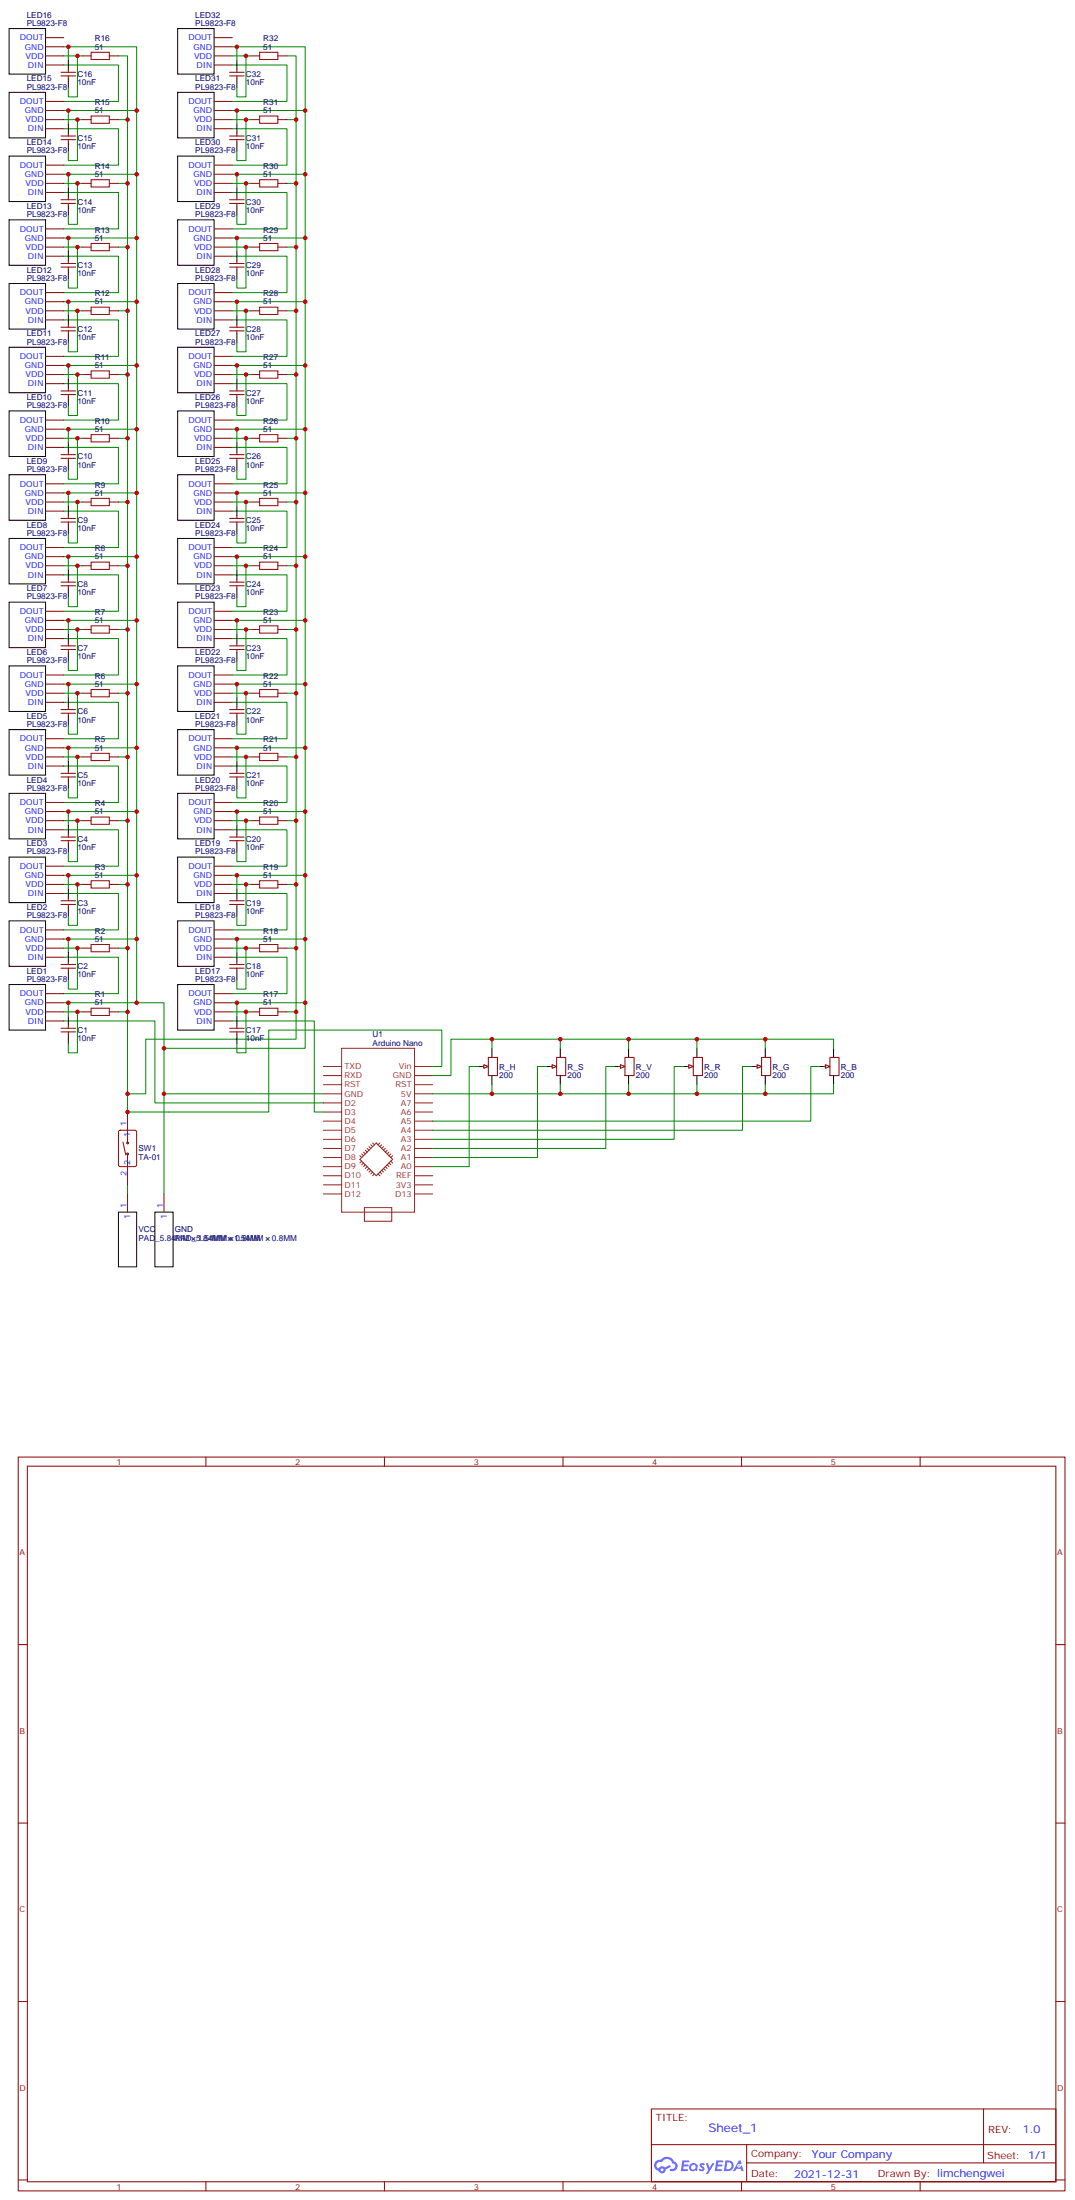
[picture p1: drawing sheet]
<svg xmlns="http://www.w3.org/2000/svg" width="416mm" height="852mm" viewBox="0 0 416 852" stroke-linecap="round" stroke-linejoin="round" font-family="sans-serif">
<g fill="none" stroke="#870000" stroke-width=".39">
<path d="M7.1 564.6h405.3v284.3h-405.3zM10.6 568.1h398.3v277.3h-398.3zM79.7 564.6v3.5M148.9 564.6v3.5M218 564.6v3.5M287.2 564.6v3.5M356.3 564.6v3.5M7.1 637.3h3.5M408.9 637.3h3.5M7.1 706.4h3.5M408.9 706.4h3.5M7.1 775.5h3.5"/>
<path d="M408.9 775.5h3.5M252.2 817.2h156.7v28.2h-156.7zM380.9 817.2v20.9M252.3 831h156.4M289.1 838.1h119.6M289.1 831v14.1M7.1 844.7h3.5M79.7 845.4v3.5M148.9 845.4v3.5M218 845.4v3.5M287.2 845.4v3.5M356.3 845.4v3.5"/>
<path d="M408.9 844.7h3.5"/>
</g>
<g fill="#5487ff">
<path d="M271.2 838.3a1.22 1.22 0 0 1 1.7 .3l-.3 .6a.47 .47 0 0 0-.4-.4 .47 .47 0 0 0-.5 .2l.2 .2a1.14 1.14 0 0 1 .7 1.8 1.14 1.14 0 0 1-1.9 0l-.2-.2 .5-.6 .7 .4a.29 .29 0 0 0 .4-.2 .29 .29 0 0 0-.3-.3l-.2-.2a.95 .95 0 0 1-.4-1.6z"/>
<path d="M264.2 837.1l2.7 .2-.1 .5h-1.8l-.2 .9h1.6l.3 .4-.4 .3h-1.6l-.1 1.1 1.7 .1v.6l-2.7 .1z"/>
<path d="M277.4 837.1l2.7 .2-.2 .5h-1.8l-.1 .9h1.5l.3 .4-.4 .3h-1.5l-.2 1.1 1.7 .1v.6l-2.6 .1z"/>
<path d="M286.1 837.1h.7l.3 1.3-.6 .3a.69 .69 0 0 0-1 .3 .69 .69 0 0 0 .5 .9 .69 .69 0 0 0 .8-.6l.5-.3 .6 2.2h-.8l-.2-.8h-1.7l-.5 .8h-.9z"/>
<path d="M273.3 838.2h.8l.6 1.8 1.1-1.8h.9l-2.5 4.2h-.9l1-1.6z"/>
<path d="M280.9 837.1l-.6 4.2h1.4a2.11 2.11 0 0 0 2.4-2.2 2.11 2.11 0 0 0-2.5-2zM281.6 837.8a1.43 1.43 0 0 1 1.7 1.6 1.43 1.43 0 0 1-2.1 1.1z"/>
<path d="M267.2 838.7a1.54 1.54 0 0 0-.1 2.2 1.54 1.54 0 0 0 2.2 .1l.6 .3 .3-2.3-.6-.4a1.5 1.5 0 0 0-2.4 .1zM267.5 839.7a.95 .95 0 0 1 1.9 0 .95 .95 0 0 1-1.9 0z"/>
<path d="M253.9 837.5a2.18 2.18 0 0 0 1.1 3.7 1.44 1.44 0 0 0 1.6 .9 1.44 1.44 0 0 0 1.2-1.5l2-1-.4-.7-2 1a1.47 1.47 0 0 0-2.4 .4 1.39 1.39 0 0 1-.6-1.9 1.39 1.39 0 0 1 2-.5 2.12 2.12 0 0 1 2.1-1.3 2.12 2.12 0 0 1 1.9 1.7 1.14 1.14 0 0 1 1.1 1.4 1.14 1.14 0 0 1-1.7 .7 .43 .43 0 0 0-.5 .4 .43 .43 0 0 0 .4 .5 1.98 1.98 0 0 0 2.6-1.3 1.98 1.98 0 0 0-1.3-2.5 3.1 3.1 0 0 0-5.2-.7l-.9 .1zM255.8 840.8a.55 .55 0 0 1 1.1 0 .55 .55 0 0 1-1.1 0z"/>
<circle cx="286.2" cy="839.2" r=".26"/>
</g>
<path d="M3.5 381.5h14.1v17.6h-14.1zM185.2 413.2h3.5M190.5 406.2v3.5M190.5 416.8v3.5M45.9 469.7h7v21.2h-7zM60 469.7h7v21.2h-7z" fill="none" stroke="#000" stroke-width=".39"/>
<path d="M17.6 395.6h7.1M17.6 392.1h7.1M17.6 388.5h7.1M17.6 385h7.1M186.6 413.2h1.8M189.1 409.7h3.5v7.1h-3.5zM49.4 462.6v7.1M63.5 462.6v7.1" fill="none" stroke="#870000" stroke-width=".39"/>
<g fill="none" stroke="#8c2424" stroke-width=".39">
<path d="M125.2 416.8h7.1M125.2 413.2h7.1M132.3 406.2h28.2v63.5h-28.2zM160.5 416.8h7.1M160.5 413.2h7.1M125.2 437.9h7.1M125.2 434.4h7.1M125.2 430.9h7.1M125.2 427.4h7.1M125.2 423.8h7.1M125.2 420.3h7.1M160.5 437.9h7.1"/>
<path d="M160.5 434.4h7.1M160.5 430.9h7.1M160.5 427.4h7.1M160.5 423.8h7.1M160.5 420.3h7.1M125.2 459.1h7.1M125.2 455.6h7.1M125.2 452h7.1M125.2 448.5h7.1M125.2 445h7.1M125.2 441.5h7.1M139.3 449.2l6.4-6.3 6.3 6.3-6.3 6.4z"/>
<path d="M139.3 447.8l.8 .7M140.1 447.1l.7 .7M140.1 449.9l-.8 .7M140.8 450.6l-.7 .7M140.8 446.4l.7 .7M141.5 445.7l.7 .7M141.5 451.3l-.7 .7M142.2 445l.7 .7M142.2 452l-.7 .8M142.9 444.3l.7 .7M142.9 452.8l-.7 .7M143.6 443.6l.7 .7"/>
<path d="M143.6 453.5l-.7 .7M144.3 442.9l.7 .7M144.3 454.2l-.7 .7M145 454.9l-.7 .7M146.4 454.9l.7 .7M147.1 454.2l.7 .7M147.1 442.9l-.7 .7M147.8 453.5l.7 .7M147.8 443.6l-.7 .7M148.5 452.8l.7 .7M148.5 444.3l-.7 .7M149.2 452l.7 .8"/>
<path d="M149.2 445l-.7 .7M149.9 451.3l.7 .7M149.9 445.7l-.7 .7M150.6 450.6l.7 .7M150.6 446.4l-.7 .7M151.3 449.9l.7 .7M151.3 447.1l-.7 .7M152 447.8l-.7 .7M160.5 459.1h7.1M160.5 455.6h7.1M160.5 452h7.1M160.5 448.5h7.1"/>
<path d="M160.5 445h7.1M160.5 441.5h7.1M125.2 462.6h7.1M141.1 467.9h10.6v5.3h-10.6zM160.5 462.6h7.1"/>
</g>
<path d="M187.3 412.5l1.8 .7-1.8 .7z" fill="#f0f0f0" stroke="#870000" stroke-width=".39"/>
<g fill="none" stroke="#870000" stroke-width=".39">
<path d="M17.6 18.1h7.1M17.6 14.6h7.1M82.9 18.1h7.1M82.9 14.6h7.1M17.6 39.3h7.1M17.6 25.2h7.1M17.6 21.7h7.1M82.9 39.3h7.1M82.9 25.2h7.1M82.9 21.7h7.1M17.6 49.9h7.1M17.6 46.4h7.1"/>
<path d="M17.6 42.8h7.1M82.9 49.9h7.1M82.9 46.4h7.1M82.9 42.8h7.1M17.6 74.6h7.1M17.6 71h7.1M17.6 67.5h7.1M17.6 64h7.1M82.9 74.6h7.1M82.9 71h7.1M82.9 67.5h7.1M82.9 64h7.1"/>
<path d="M17.6 99.3h7.1M17.6 95.7h7.1M17.6 92.2h7.1M17.6 88.7h7.1M82.9 99.3h7.1M82.9 95.7h7.1M82.9 92.2h7.1M82.9 88.7h7.1M17.6 116.9h7.1M17.6 113.4h7.1M82.9 116.9h7.1M82.9 113.4h7.1"/>
<path d="M17.6 138.1h7.1M17.6 124h7.1M17.6 120.4h7.1M82.9 138.1h7.1M82.9 124h7.1M82.9 120.4h7.1M17.6 148.7h7.1M17.6 145.1h7.1M17.6 141.6h7.1M82.9 148.7h7.1M82.9 145.1h7.1M82.9 141.6h7.1"/>
<path d="M17.6 173.4h7.1M17.6 169.8h7.1M17.6 166.3h7.1M17.6 162.8h7.1M82.9 173.4h7.1M82.9 169.8h7.1M82.9 166.3h7.1M82.9 162.8h7.1M17.6 198h7.1M17.6 194.5h7.1M17.6 191h7.1M17.6 187.5h7.1"/>
<path d="M82.9 198h7.1M82.9 194.5h7.1M82.9 191h7.1M82.9 187.5h7.1M17.6 219.2h7.1M17.6 215.7h7.1M17.6 212.2h7.1M82.9 219.2h7.1M82.9 215.7h7.1M82.9 212.2h7.1M17.6 236.9h7.1M17.6 222.7h7.1"/>
<path d="M82.9 236.9h7.1M82.9 222.7h7.1M17.6 247.4h7.1M17.6 243.9h7.1M17.6 240.4h7.1M82.9 247.4h7.1M82.9 243.9h7.1M82.9 240.4h7.1M17.6 272.1h7.1M17.6 268.6h7.1M17.6 265.1h7.1M17.6 261.5h7.1"/>
<path d="M82.9 272.1h7.1M82.9 268.6h7.1M82.9 265.1h7.1M82.9 261.5h7.1M17.6 296.8h7.1M17.6 293.3h7.1M17.6 289.8h7.1M17.6 286.2h7.1M82.9 296.8h7.1M82.9 293.3h7.1M82.9 289.8h7.1M82.9 286.2h7.1"/>
<path d="M17.6 318h7.1M17.6 314.5h7.1M17.6 310.9h7.1M82.9 318h7.1M82.9 314.5h7.1M82.9 310.9h7.1M17.6 339.2h7.1M17.6 335.6h7.1M17.6 321.5h7.1M82.9 339.2h7.1M82.9 335.6h7.1M82.9 321.5h7.1"/>
<path d="M17.6 346.2h7.1M17.6 342.7h7.1M82.9 346.2h7.1M82.9 342.7h7.1M17.6 370.9h7.1M17.6 367.4h7.1M17.6 363.9h7.1M17.6 360.3h7.1M82.9 370.9h7.1M82.9 367.4h7.1M82.9 363.9h7.1M82.9 360.3h7.1"/>
<path d="M82.9 395.6h7.1M82.9 392.1h7.1M82.9 388.5h7.1M82.9 385h7.1M213.1 413.2h1.7M215.5 409.7h3.6v7.1h-3.6zM46.1 438.1l6.1-.2 .7 .5v12.9l-.4 .7h-5.9l-.7-.4v-13zM49.4 430.9v12M47.6 442.5l1.1 5M49.4 447.1v12"/>
<circle cx="49.4" cy="442.9" r=".35"/>
<circle cx="49.4" cy="447.1" r=".35"/>
</g>
<g fill="none" stroke="#008700" stroke-width=".39">
<path d="M24.7 18.1h28.2v370.4M90 18.1h28.2v370.4M24.7 25.2h21.2v14.1h-21.2M90 25.2h21.1v14.1h-21.1M24.7 49.9h21.2v14.1h-21.2M24.7 42.8h28.2M90 49.9h21.1v14.1h-21.1M90 42.8h28.2M24.7 74.6h21.2v14.1h-21.2M24.7 67.5h28.2M90 74.6h21.1v14.1h-21.1M90 67.5h28.2"/>
<path d="M24.7 99.3h21.2v14.1h-21.2M24.7 92.2h28.2M90 99.3h21.1v14.1h-21.1M90 92.2h28.2M24.7 116.9h28.2M90 116.9h28.2M24.7 124h21.2v14.1h-21.2M90 124h21.1v14.1h-21.1M24.7 148.7h21.2v14.1h-21.2M24.7 141.6h28.2M90 148.7h21.1v14.1h-21.1M90 141.6h28.2"/>
<path d="M24.7 173.4h21.2v14.1h-21.2M24.7 166.3h28.2M90 173.4h21.1v14.1h-21.1M90 166.3h28.2M24.7 198h21.2v14.2h-21.2M24.7 191h28.2M90 198h21.1v14.2h-21.1M90 191h28.2M24.7 215.7h28.2M90 215.7h28.2M24.7 222.7h21.2v14.2h-21.2M90 222.7h21.1v14.2h-21.1"/>
<path d="M24.7 247.4h21.2v14.1h-21.2M24.7 240.4h28.2M90 247.4h21.1v14.1h-21.1M90 240.4h28.2M24.7 272.1h21.2v14.1h-21.2M24.7 265.1h28.2M90 272.1h21.1v14.1h-21.1M90 265.1h28.2M24.7 296.8h21.2v14.1h-21.2M24.7 289.8h28.2M90 296.8h21.1v14.1h-21.1M90 289.8h28.2"/>
<path d="M24.7 314.5h28.2M90 314.5h28.2M24.7 321.5h21.2v14.1h-21.2M24.7 339.2h28.2M90 321.5h21.1v14.1h-21.1M90 339.2h28.2M24.7 346.2h21.2v14.1h-21.2M90 346.2h21.1v14.1h-21.1M24.7 370.9h21.2v14.1h-21.2M24.7 363.9h28.2M90 370.9h21.1v14.1h-21.1M90 363.9h28.2"/>
<path d="M24.7 388.5h38.8v74.1M24.7 395.6h35.3v31.8h65.2M90 388.5h28.2v17.7h-54.7M90 395.6h31.7v35.3h3.5M111.1 392.1h3.6v10.6h-58.3v21.1h-7M49.4 406.2v24.7h54.7v-31.8h67v14.1h-3.5M190.5 406.2v-3.5h-15.9v14.1h-7M63.5 423.8h61.7M190.5 420.3v3.5h-22.9M49.4 459.1v3.5"/>
</g>
<g fill="none" stroke="#000" stroke-width=".39">
<path d="M3.5 11.1h14.1v17.6h-14.1zM68.8 11.1h14.1v17.6h-14.1zM3.5 35.8h14.1v17.6h-14.1zM68.8 35.8h14.1v17.6h-14.1zM3.5 60.5h14.1v17.6h-14.1zM68.8 60.5h14.1v17.6h-14.1zM3.5 85.2h14.1v17.6h-14.1zM68.8 85.2h14.1v17.6h-14.1zM3.5 109.9h14.1v17.6h-14.1zM68.8 109.9h14.1v17.6h-14.1zM3.5 134.5h14.1v17.7h-14.1zM68.8 134.5h14.1v17.7h-14.1z"/>
<path d="M3.5 159.2h14.1v17.7h-14.1zM68.8 159.2h14.1v17.7h-14.1zM3.5 183.9h14.1v17.7h-14.1zM68.8 183.9h14.1v17.7h-14.1zM3.5 208.6h14.1v17.7h-14.1zM68.8 208.6h14.1v17.7h-14.1zM3.5 233.3h14.1v17.7h-14.1zM68.8 233.3h14.1v17.7h-14.1zM3.5 258h14.1v17.7h-14.1zM68.8 258h14.1v17.7h-14.1zM3.5 282.7h14.1v17.7h-14.1zM68.8 282.7h14.1v17.7h-14.1z"/>
<path d="M3.5 307.4h14.1v17.6h-14.1zM68.8 307.4h14.1v17.6h-14.1zM3.5 332.1h14.1v17.6h-14.1zM68.8 332.1h14.1v17.6h-14.1zM3.5 356.8h14.1v17.6h-14.1zM68.8 356.8h14.1v17.6h-14.1zM68.8 381.5h14.1v17.6h-14.1zM211.7 413.2h3.5M217 406.2v3.5M217 416.8v3.5"/>
</g>
<path d="M213.8 412.5l1.7 .7-1.7 .7z" fill="#f0f0f0" stroke="#870000" stroke-width=".39"/>
<path d="M238.1 413.2h3.6M243.4 406.2v3.5M243.4 416.8v3.5" fill="none" stroke="#000" stroke-width=".39"/>
<path d="M239.5 413.2h1.8M242 409.7h3.5v7.1h-3.5z" fill="none" stroke="#870000" stroke-width=".39"/>
<path d="M240.2 412.5l1.8 .7-1.8 .7z" fill="#f0f0f0" stroke="#870000" stroke-width=".39"/>
<path d="M264.6 413.2h3.5M269.9 406.2v3.5M269.9 416.8v3.5" fill="none" stroke="#000" stroke-width=".39"/>
<path d="M266 413.2h1.8M268.5 409.7h3.5v7.1h-3.5z" fill="none" stroke="#870000" stroke-width=".39"/>
<path d="M266.7 412.5l1.8 .7-1.8 .7z" fill="#f0f0f0" stroke="#870000" stroke-width=".39"/>
<path d="M291 413.2h3.6M296.3 406.2v3.5M296.3 416.8v3.5" fill="none" stroke="#000" stroke-width=".39"/>
<path d="M292.5 413.2h1.7M294.9 409.7h3.5v7.1h-3.5z" fill="none" stroke="#870000" stroke-width=".39"/>
<path d="M293.2 412.5l1.7 .7-1.7 .7z" fill="#f0f0f0" stroke="#870000" stroke-width=".39"/>
<path d="M317.5 413.2h3.5M322.8 406.2v3.5M322.8 416.8v3.5" fill="none" stroke="#000" stroke-width=".39"/>
<path d="M318.9 413.2h1.8M321.4 409.7h3.5v7.1h-3.5z" fill="none" stroke="#870000" stroke-width=".39"/>
<path d="M319.6 412.5l1.8 .7-1.8 .7z" fill="#f0f0f0" stroke="#870000" stroke-width=".39"/>
<g fill="none" stroke="#008700" stroke-width=".39">
<path d="M26.5 18.1v5.3M91.7 18.1v5.3M24.7 21.7h7M30 21.7v15.8h-3.5v-3.5M45.9 21.7h3.5v24.7M90 21.7h7M95.2 21.7v15.8h-3.5v-3.5M111.1 21.7h3.6v24.7M24.7 46.4h7M26.5 42.8v5.3M30 46.4v15.8h-3.5v-3.5M45.9 46.4h3.5v24.6"/>
<path d="M90 46.4h7M91.7 42.8v5.3M95.2 46.4v15.8h-3.5v-3.5M111.1 46.4h3.6v24.6M24.7 71h7M26.5 67.5v5.3M30 71v15.9h-3.5v-3.5M45.9 71h3.5v24.7M90 71h7M91.7 67.5v5.3M95.2 71v15.9h-3.5v-3.5M111.1 71h3.6v24.7"/>
<path d="M24.7 95.7h7M26.5 92.2v5.3M30 95.7v15.9h-3.5v-3.5M45.9 95.7h3.5v24.7M90 95.7h7M91.7 92.2v5.3M95.2 95.7v15.9h-3.5v-3.5M111.1 95.7h3.6v24.7M26.5 116.9v5.3M91.7 116.9v5.3M24.7 120.4h7M30 120.4v15.9h-3.5v-3.5"/>
<path d="M45.9 120.4h3.5v24.7M90 120.4h7M95.2 120.4v15.9h-3.5v-3.5M111.1 120.4h3.6v24.7M24.7 145.1h7M26.5 141.6v5.3M30 145.1v15.9h-3.5v-3.5M45.9 145.1h3.5v24.7M90 145.1h7M91.7 141.6v5.3M95.2 145.1v15.9h-3.5v-3.5M111.1 145.1h3.6v24.7"/>
<path d="M24.7 169.8h7M26.5 166.3v5.3M30 169.8v15.9h-3.5v-3.5M45.9 169.8h3.5v24.7M90 169.8h7M91.7 166.3v5.3M95.2 169.8v15.9h-3.5v-3.5M111.1 169.8h3.6v24.7M24.7 194.5h7M26.5 191v5.3M30 194.5v15.9h-3.5v-3.5M45.9 194.5h3.5v24.7"/>
<path d="M90 194.5h7M91.7 191v5.3M95.2 194.5v15.9h-3.5v-3.5M111.1 194.5h3.6v24.7M24.7 219.2h7M26.5 215.7v5.3M30 219.2v15.9h-3.5v-3.5M45.9 219.2h3.5v24.7M90 219.2h7M91.7 215.7v5.3M95.2 219.2v15.9h-3.5v-3.5M111.1 219.2h3.6v24.7"/>
<path d="M24.7 243.9h7M26.5 240.4v5.3M30 243.9v15.9h-3.5v-3.5M45.9 243.9h3.5v24.7M90 243.9h7M91.7 240.4v5.3M95.2 243.9v15.9h-3.5v-3.5M111.1 243.9h3.6v24.7M24.7 268.6h7M26.5 265.1v5.3M30 268.6v15.9h-3.5v-3.5M45.9 268.6h3.5v24.7"/>
<path d="M90 268.6h7M91.7 265.1v5.3M95.2 268.6v15.9h-3.5v-3.5M111.1 268.6h3.6v24.7M24.7 293.3h7M26.5 289.8v5.3M30 293.3v15.9h-3.5v-3.6M45.9 293.3h3.5v24.7M90 293.3h7M91.7 289.8v5.3M95.2 293.3v15.9h-3.5v-3.6M111.1 293.3h3.6v24.7"/>
<path d="M24.7 318h7M26.5 314.5v5.3M30 318v15.9h-3.5v-3.6M45.9 318h3.5v24.7M90 318h7M91.7 314.5v5.3M95.2 318v15.9h-3.5v-3.6M111.1 318h3.6v24.7M26.5 339.2v5.3M91.7 339.2v5.3M24.7 342.7h7M30 342.7v15.9h-3.5v-3.6"/>
<path d="M45.9 342.7h3.5v24.7M90 342.7h7M95.2 342.7v15.9h-3.5v-3.6M111.1 342.7h3.6v24.7M24.7 367.4h7M26.5 363.9v5.2M30 367.4v15.9h-3.5v-3.6M45.9 367.4h3.5v24.7M90 367.4h7M91.7 363.9v5.2M95.2 367.4v15.9h-3.5v-3.6M111.1 367.4h3.6v24.7"/>
<path d="M24.7 392.1h7M26.5 388.5v5.3M30 392.1v15.9h-3.5v-3.6M45.9 392.1h3.5v14.1M90 392.1h7M91.7 388.5v5.3M95.2 392.1v15.9h-3.5v-3.6M185.2 413.2h-3.5v38.8h-14.1M190.5 402.7h132.3v3.5M211.7 413.2h-3.6v35.3h-40.5M217 402.7v3.5M238.1 413.2h-3.5v31.8h-67"/>
<path d="M243.4 402.7v3.5M264.6 413.2h-3.5v28.3h-93.5M269.9 402.7v3.5M291 413.2h-3.5v24.7h-119.9M296.3 402.7v3.5M317.5 413.2h-3.5v21.2h-146.4M217 420.3v3.5M243.4 420.3v3.5M269.9 420.3v3.5M296.3 420.3v3.5M322.8 420.3v3.5h-132.3"/>
</g>
<g fill="none" stroke="#870000" stroke-width=".39">
<path d="M23.6 29.4h5.7M23.6 28h5.7M26.5 27v1M26.5 29.4v1.1M31.7 21.7h3.6M42.3 21.7h3.6M88.9 29.4h5.6M88.9 28h5.6M91.7 27v1M91.7 29.4v1.1M97 21.7h3.5M107.6 21.7h3.5"/>
<path d="M23.6 54.1h5.7M23.6 52.7h5.7M26.5 51.6v1.1M26.5 54.1v1.1M31.7 46.4h3.6M42.3 46.4h3.6M88.9 54.1h5.6M88.9 52.7h5.6M91.7 51.6v1.1M91.7 54.1v1.1M97 46.4h3.5M107.6 46.4h3.5"/>
<path d="M23.6 78.8h5.7M23.6 77.4h5.7M26.5 76.3v1.1M26.5 78.8v1.1M31.7 71h3.6M42.3 71h3.6M88.9 78.8h5.6M88.9 77.4h5.6M91.7 76.3v1.1M91.7 78.8v1.1M97 71h3.5M107.6 71h3.5"/>
<path d="M31.7 95.7h3.6M42.3 95.7h3.6M97 95.7h3.5M107.6 95.7h3.5M23.6 103.5h5.7M23.6 102.1h5.7M26.5 101v1.1M26.5 103.5v1.1M88.9 103.5h5.6M88.9 102.1h5.6M91.7 101v1.1M91.7 103.5v1.1"/>
<path d="M23.6 128.2h5.7M23.6 126.8h5.7M26.5 125.7v1.1M26.5 128.2v1.1M31.7 120.4h3.6M42.3 120.4h3.6M88.9 128.2h5.6M88.9 126.8h5.6M91.7 125.7v1.1M91.7 128.2v1.1M97 120.4h3.5M107.6 120.4h3.5"/>
<path d="M23.6 152.9h5.7M23.6 151.5h5.7M26.5 150.4v1.1M26.5 152.9v1.1M31.7 145.1h3.6M42.3 145.1h3.6M88.9 152.9h5.6M88.9 151.5h5.6M91.7 150.4v1.1M91.7 152.9v1.1M97 145.1h3.5M107.6 145.1h3.5"/>
<path d="M23.6 177.6h5.7M23.6 176.2h5.7M26.5 175.1v1.1M26.5 177.6v1M31.7 169.8h3.6M42.3 169.8h3.6M88.9 177.6h5.6M88.9 176.2h5.6M91.7 175.1v1.1M91.7 177.6v1M97 169.8h3.5M107.6 169.8h3.5"/>
<path d="M26.5 199.8v1.1M31.7 194.5h3.6M42.3 194.5h3.6M91.7 199.8v1.1M97 194.5h3.5M107.6 194.5h3.5M23.6 202.3h5.7M23.6 200.9h5.7M26.5 202.3v1M31.7 219.2h3.6M42.3 219.2h3.6M88.9 202.3h5.6"/>
<path d="M88.9 200.9h5.6M91.7 202.3v1M97 219.2h3.5M107.6 219.2h3.5M23.6 227h5.7M23.6 225.6h5.7M26.5 224.5v1.1M26.5 227v1M88.9 227h5.6M88.9 225.6h5.6M91.7 224.5v1.1M91.7 227v1"/>
<path d="M23.6 251.7h5.7M23.6 250.3h5.7M26.5 249.2v1.1M26.5 251.7v1M31.7 243.9h3.6M42.3 243.9h3.6M88.9 251.7h5.6M88.9 250.3h5.6M91.7 249.2v1.1M91.7 251.7v1M97 243.9h3.5M107.6 243.9h3.5"/>
<path d="M23.6 276.4h5.7M23.6 275h5.7M26.5 273.9v1.1M26.5 276.4v1M31.7 268.6h3.6M42.3 268.6h3.6M88.9 276.4h5.6M88.9 275h5.6M91.7 273.9v1.1M91.7 276.4v1M97 268.6h3.5M107.6 268.6h3.5"/>
<path d="M23.6 299.6h5.7M26.5 298.6v1M31.7 293.3h3.6M42.3 293.3h3.6M88.9 299.6h5.6M91.7 298.6v1M97 293.3h3.5M107.6 293.3h3.5M23.6 301.1h5.7M26.5 301.1v1M31.7 318h3.6M42.3 318h3.6"/>
<path d="M88.9 301.1h5.6M91.7 301.1v1M97 318h3.5M107.6 318h3.5M23.6 325.8h5.7M23.6 324.3h5.7M26.5 323.3v1M26.5 325.8v1M88.9 325.8h5.6M88.9 324.3h5.6M91.7 323.3v1M91.7 325.8v1"/>
<path d="M23.6 350.4h5.7M23.6 349h5.7M26.5 348v1M26.5 350.4v1.1M31.7 342.7h3.6M42.3 342.7h3.6M88.9 350.4h5.6M88.9 349h5.6M91.7 348v1M91.7 350.4v1.1M97 342.7h3.5M107.6 342.7h3.5"/>
<path d="M23.6 375.1h5.7M23.6 373.7h5.7M26.5 372.7v1M26.5 375.1v1.1M31.7 367.4h3.6M42.3 367.4h3.6M88.9 375.1h5.6M88.9 373.7h5.6M91.7 372.7v1M91.7 375.1v1.1M97 367.4h3.5M107.6 367.4h3.5"/>
<path d="M23.6 399.8h5.7M23.6 398.4h5.7M26.5 397.4v1M26.5 399.8v1.1M31.7 392.1h3.6M42.3 392.1h3.6M88.9 399.8h5.6M88.9 398.4h5.6M91.7 397.4v1M91.7 399.8v1.1M97 392.1h3.5M107.6 392.1h3.5"/>
</g>
<g fill="none" stroke="#000" stroke-width=".39">
<path d="M26.5 23.4v3.6M26.5 30.5v3.5M91.7 23.4v3.6M91.7 30.5v3.5M26.5 48.1v3.5M26.5 55.2v3.5M91.7 48.1v3.5M91.7 55.2v3.5M26.5 72.8v3.5M26.5 79.9v3.5M91.7 72.8v3.5M91.7 79.9v3.5"/>
<path d="M26.5 97.5v3.5M91.7 97.5v3.5M26.5 104.6v3.5M91.7 104.6v3.5M26.5 122.2v3.5M26.5 129.3v3.5M91.7 122.2v3.5M91.7 129.3v3.5M26.5 146.9v3.5M26.5 154v3.5M91.7 146.9v3.5M91.7 154v3.5"/>
<path d="M26.5 171.6v3.5M26.5 178.6v3.6M91.7 171.6v3.5M91.7 178.6v3.6M26.5 196.3v3.5M91.7 196.3v3.5M26.5 203.3v3.6M91.7 203.3v3.6M26.5 221v3.5M26.5 228v3.6M91.7 221v3.5M91.7 228v3.6"/>
<path d="M26.5 245.7v3.5M26.5 252.7v3.6M91.7 245.7v3.5M91.7 252.7v3.6M26.5 270.4v3.5M26.5 277.4v3.6M91.7 270.4v3.5M91.7 277.4v3.6M26.5 295.1v3.5M91.7 295.1v3.5M26.5 302.1v3.5M26.5 319.8v3.5"/>
<path d="M91.7 302.1v3.5M91.7 319.8v3.5M26.5 326.8v3.5M91.7 326.8v3.5M26.5 344.5v3.5M26.5 351.5v3.5M91.7 344.5v3.5M91.7 351.5v3.5M26.5 369.1v3.6M26.5 376.2v3.5M91.7 369.1v3.6M91.7 376.2v3.5"/>
<path d="M26.5 393.8v3.6M91.7 393.8v3.6M26.5 400.9v3.5M91.7 400.9v3.5"/>
</g>
<g fill="none" stroke="#a10000" stroke-width=".39">
<path d="M35.3 20.2h7v2.9h-7zM100.5 20.2h7.1v2.9h-7.1zM35.3 44.9h7v2.9h-7zM100.5 44.9h7.1v2.9h-7.1zM35.3 69.6h7v2.9h-7zM100.5 69.6h7.1v2.9h-7.1zM35.3 94.3h7v2.9h-7zM100.5 94.3h7.1v2.9h-7.1zM35.3 119h7v2.8h-7zM100.5 119h7.1v2.8h-7.1zM35.3 143.7h7v2.8h-7zM100.5 143.7h7.1v2.8h-7.1z"/>
<path d="M35.3 168.4h7v2.8h-7zM100.5 168.4h7.1v2.8h-7.1zM35.3 193.1h7v2.8h-7zM100.5 193.1h7.1v2.8h-7.1zM35.3 217.8h7v2.8h-7zM100.5 217.8h7.1v2.8h-7.1zM35.3 242.5h7v2.8h-7zM100.5 242.5h7.1v2.8h-7.1zM35.3 267.2h7v2.8h-7zM100.5 267.2h7.1v2.8h-7.1zM35.3 291.9h7v2.8h-7zM100.5 291.9h7.1v2.8h-7.1z"/>
<path d="M35.3 316.6h7v2.8h-7zM100.5 316.6h7.1v2.8h-7.1zM35.3 341.3h7v2.8h-7zM100.5 341.3h7.1v2.8h-7.1zM35.3 366h7v2.8h-7zM100.5 366h7.1v2.8h-7.1zM35.3 390.7h7v2.8h-7zM100.5 390.7h7.1v2.8h-7.1z"/>
</g>
<g fill="#c00">
<circle cx="118.2" cy="388.5" r=".88"/>
<circle cx="118.2" cy="42.8" r=".88"/>
<circle cx="118.2" cy="67.5" r=".88"/>
<circle cx="118.2" cy="92.2" r=".88"/>
<circle cx="118.2" cy="116.9" r=".88"/>
<circle cx="118.2" cy="141.6" r=".88"/>
<circle cx="118.2" cy="166.3" r=".88"/>
<circle cx="118.2" cy="191" r=".88"/>
<circle cx="118.2" cy="215.7" r=".88"/>
<circle cx="118.2" cy="240.4" r=".88"/>
<circle cx="118.2" cy="265.1" r=".88"/>
<circle cx="118.2" cy="289.8" r=".88"/>
<circle cx="118.2" cy="314.5" r=".88"/>
<circle cx="118.2" cy="339.2" r=".88"/>
<circle cx="118.2" cy="363.9" r=".88"/>
<circle cx="52.9" cy="388.5" r=".88"/>
<circle cx="52.9" cy="42.8" r=".88"/>
<circle cx="52.9" cy="67.5" r=".88"/>
<circle cx="52.9" cy="92.2" r=".88"/>
<circle cx="52.9" cy="116.9" r=".88"/>
<circle cx="52.9" cy="141.6" r=".88"/>
<circle cx="52.9" cy="166.3" r=".88"/>
<circle cx="52.9" cy="191" r=".88"/>
<circle cx="52.9" cy="215.7" r=".88"/>
<circle cx="52.9" cy="240.4" r=".88"/>
<circle cx="52.9" cy="265.1" r=".88"/>
<circle cx="52.9" cy="289.8" r=".88"/>
<circle cx="52.9" cy="314.5" r=".88"/>
<circle cx="52.9" cy="339.2" r=".88"/>
<circle cx="52.9" cy="363.9" r=".88"/>
<circle cx="49.4" cy="423.8" r=".88"/>
<circle cx="49.4" cy="430.9" r=".88"/>
<circle cx="190.5" cy="402.7" r=".88"/>
<circle cx="190.5" cy="423.8" r=".88"/>
<circle cx="296.3" cy="402.7" r=".88"/>
<circle cx="296.3" cy="423.8" r=".88"/>
<circle cx="269.9" cy="402.7" r=".88"/>
<circle cx="269.9" cy="423.8" r=".88"/>
<circle cx="243.4" cy="402.7" r=".88"/>
<circle cx="243.4" cy="423.8" r=".88"/>
<circle cx="217" cy="402.7" r=".88"/>
<circle cx="217" cy="423.8" r=".88"/>
<circle cx="49.4" cy="392.1" r=".88"/>
<circle cx="49.4" cy="367.4" r=".88"/>
<circle cx="49.4" cy="342.7" r=".88"/>
<circle cx="49.4" cy="318" r=".88"/>
<circle cx="49.4" cy="293.3" r=".88"/>
<circle cx="49.4" cy="268.6" r=".88"/>
<circle cx="49.4" cy="243.9" r=".88"/>
<circle cx="49.4" cy="219.2" r=".88"/>
<circle cx="49.4" cy="194.5" r=".88"/>
<circle cx="49.4" cy="169.8" r=".88"/>
<circle cx="49.4" cy="145.1" r=".88"/>
<circle cx="49.4" cy="120.4" r=".88"/>
<circle cx="49.4" cy="95.7" r=".88"/>
<circle cx="49.4" cy="71" r=".88"/>
<circle cx="49.4" cy="46.4" r=".88"/>
<circle cx="26.5" cy="388.5" r=".88"/>
<circle cx="30" cy="392.1" r=".88"/>
<circle cx="26.5" cy="363.9" r=".88"/>
<circle cx="30" cy="367.4" r=".88"/>
<circle cx="26.5" cy="339.2" r=".88"/>
<circle cx="30" cy="342.7" r=".88"/>
<circle cx="26.5" cy="314.5" r=".88"/>
<circle cx="30" cy="318" r=".88"/>
<circle cx="26.5" cy="289.8" r=".88"/>
<circle cx="30" cy="293.3" r=".88"/>
<circle cx="26.5" cy="265.1" r=".88"/>
<circle cx="30" cy="268.6" r=".88"/>
<circle cx="26.5" cy="240.4" r=".88"/>
<circle cx="30" cy="243.9" r=".88"/>
<circle cx="26.5" cy="215.7" r=".88"/>
<circle cx="30" cy="219.2" r=".88"/>
<circle cx="26.5" cy="191" r=".88"/>
<circle cx="30" cy="194.5" r=".88"/>
<circle cx="26.5" cy="166.3" r=".88"/>
<circle cx="30" cy="169.8" r=".88"/>
<circle cx="26.5" cy="141.6" r=".88"/>
<circle cx="30" cy="145.1" r=".88"/>
<circle cx="26.5" cy="116.9" r=".88"/>
<circle cx="30" cy="120.4" r=".88"/>
<circle cx="26.5" cy="92.2" r=".88"/>
<circle cx="30" cy="95.7" r=".88"/>
<circle cx="26.5" cy="67.5" r=".88"/>
<circle cx="30" cy="71" r=".88"/>
<circle cx="26.5" cy="42.8" r=".88"/>
<circle cx="30" cy="46.4" r=".88"/>
<circle cx="26.5" cy="18.1" r=".88"/>
<circle cx="30" cy="21.7" r=".88"/>
<circle cx="63.5" cy="406.2" r=".88"/>
<circle cx="63.5" cy="423.8" r=".88"/>
<circle cx="114.7" cy="392.1" r=".88"/>
<circle cx="114.7" cy="367.4" r=".88"/>
<circle cx="114.7" cy="342.7" r=".88"/>
<circle cx="114.7" cy="318" r=".88"/>
<circle cx="114.7" cy="293.3" r=".88"/>
<circle cx="114.7" cy="268.6" r=".88"/>
<circle cx="114.7" cy="243.9" r=".88"/>
<circle cx="114.7" cy="219.2" r=".88"/>
<circle cx="114.7" cy="194.5" r=".88"/>
<circle cx="114.7" cy="169.8" r=".88"/>
<circle cx="114.7" cy="145.1" r=".88"/>
<circle cx="114.7" cy="120.4" r=".88"/>
<circle cx="114.7" cy="95.7" r=".88"/>
<circle cx="114.7" cy="71" r=".88"/>
<circle cx="114.7" cy="46.4" r=".88"/>
<circle cx="91.7" cy="388.5" r=".88"/>
<circle cx="95.3" cy="392.1" r=".88"/>
<circle cx="91.7" cy="363.9" r=".88"/>
<circle cx="95.3" cy="367.4" r=".88"/>
<circle cx="91.7" cy="339.2" r=".88"/>
<circle cx="95.3" cy="342.7" r=".88"/>
<circle cx="91.7" cy="314.5" r=".88"/>
<circle cx="95.3" cy="318" r=".88"/>
<circle cx="91.7" cy="289.8" r=".88"/>
<circle cx="95.3" cy="293.3" r=".88"/>
<circle cx="91.7" cy="265.1" r=".88"/>
<circle cx="95.3" cy="268.6" r=".88"/>
<circle cx="91.7" cy="240.4" r=".88"/>
<circle cx="95.3" cy="243.9" r=".88"/>
<circle cx="91.7" cy="215.7" r=".88"/>
<circle cx="95.3" cy="219.2" r=".88"/>
<circle cx="91.7" cy="191" r=".88"/>
<circle cx="95.3" cy="194.5" r=".88"/>
<circle cx="91.7" cy="166.3" r=".88"/>
<circle cx="95.3" cy="169.8" r=".88"/>
<circle cx="91.7" cy="141.6" r=".88"/>
<circle cx="95.3" cy="145.1" r=".88"/>
<circle cx="91.7" cy="116.9" r=".88"/>
<circle cx="95.3" cy="120.4" r=".88"/>
<circle cx="91.7" cy="92.2" r=".88"/>
<circle cx="95.3" cy="95.7" r=".88"/>
<circle cx="91.7" cy="67.5" r=".88"/>
<circle cx="95.3" cy="71" r=".88"/>
<circle cx="91.7" cy="42.8" r=".88"/>
<circle cx="95.3" cy="46.4" r=".88"/>
<circle cx="91.7" cy="18.1" r=".88"/>
<circle cx="95.3" cy="21.7" r=".88"/>
</g>
<text font-size="4.6" fill="#00f" x="274.3" y="826.2">Sheet_1</text>
<g font-size="4.2" fill="#00f">
<text x="396" y="826.4">1.0</text>
<text x="314.4" y="836">Your Company</text>
<text x="307.5" y="843.8">2021-12-31</text>
</g>
<g font-size="3.9" fill="#800">
<text x="254" y="821.8">TITLE:</text>
<text x="382.6" y="826.4">REV:</text>
<text x="290.9" y="836">Company:</text>
<text x="382.3" y="836.6">Sheet: 1/1</text>
<text x="290.9" y="843.6">Date:</text>
<text x="339.9" y="843.7">Drawn By: limchengwei</text>
</g>
<g font-size="3.2" fill="#000080">
<text x="10.3" y="10">PL9823-F8</text>
<text x="10.3" y="6.9">LED16</text>
<text x="75.6" y="10">PL9823-F8</text>
<text x="75.6" y="6.9">LED32</text>
<text x="36.7" y="16.1">R16</text>
<text x="102" y="16.1">R32</text>
<text x="36.7" y="19.2">51</text>
<text x="102" y="19.2">51</text>
<text x="30" y="29.9">C16</text>
<text x="95.2" y="29.9">C32</text>
<text x="10.3" y="34.7">PL9823-F8</text>
<text x="10.3" y="31.6">LED15</text>
<text x="30" y="33">10nF</text>
<text x="75.6" y="34.7">PL9823-F8</text>
<text x="75.6" y="31.6">LED31</text>
<text x="95.2" y="33">10nF</text>
<text x="36.7" y="40.7">R15</text>
<text x="102" y="40.7">R31</text>
<text x="36.7" y="43.9">51</text>
<text x="102" y="43.9">51</text>
<text x="10.3" y="59.4">PL9823-F8</text>
<text x="10.3" y="56.3">LED14</text>
<text x="30" y="57.7">10nF</text>
<text x="30" y="54.6">C15</text>
<text x="75.6" y="59.4">PL9823-F8</text>
<text x="75.6" y="56.3">LED30</text>
<text x="95.2" y="57.7">10nF</text>
<text x="95.2" y="54.6">C31</text>
<text x="36.7" y="65.4">R14</text>
<text x="102" y="65.4">R30</text>
<text x="36.7" y="68.6">51</text>
<text x="102" y="68.6">51</text>
<text x="10.3" y="81">LED13</text>
<text x="30" y="82.4">10nF</text>
<text x="30" y="79.3">C14</text>
<text x="75.6" y="81">LED29</text>
<text x="95.2" y="82.4">10nF</text>
<text x="95.2" y="79.3">C30</text>
<text x="10.3" y="84.1">PL9823-F8</text>
<text x="75.6" y="84.1">PL9823-F8</text>
<text x="36.7" y="93.3">51</text>
<text x="36.7" y="90.1">R13</text>
<text x="102" y="93.3">51</text>
<text x="102" y="90.1">R29</text>
<text x="10.3" y="105.7">LED12</text>
<text x="30" y="107.1">10nF</text>
<text x="30" y="103.9">C13</text>
<text x="75.6" y="105.7">LED28</text>
<text x="95.2" y="107.1">10nF</text>
<text x="95.2" y="103.9">C29</text>
<text x="10.3" y="108.8">PL9823-F8</text>
<text x="75.6" y="108.8">PL9823-F8</text>
<text x="36.7" y="118">51</text>
<text x="36.7" y="114.8">R12</text>
<text x="102" y="118">51</text>
<text x="102" y="114.8">R28</text>
<text x="10.3" y="130.4">LED11</text>
<text x="30" y="131.8">10nF</text>
<text x="30" y="128.6">C12</text>
<text x="75.6" y="130.4">LED27</text>
<text x="95.2" y="131.8">10nF</text>
<text x="95.2" y="128.6">C28</text>
<text x="10.3" y="133.5">PL9823-F8</text>
<text x="75.6" y="133.5">PL9823-F8</text>
<text x="36.7" y="142.7">51</text>
<text x="36.7" y="139.5">R11</text>
<text x="102" y="142.7">51</text>
<text x="102" y="139.5">R27</text>
<text x="10.3" y="155">LED10</text>
<text x="30" y="153.3">C11</text>
<text x="75.6" y="155">LED26</text>
<text x="95.2" y="153.3">C27</text>
<text x="10.3" y="158.2">PL9823-F8</text>
<text x="30" y="156.5">10nF</text>
<text x="75.6" y="158.2">PL9823-F8</text>
<text x="95.2" y="156.5">10nF</text>
<text x="36.7" y="167.4">51</text>
<text x="36.7" y="164.2">R10</text>
<text x="102" y="167.4">51</text>
<text x="102" y="164.2">R26</text>
<text x="10.3" y="179.7">LED9</text>
<text x="30" y="178">C10</text>
<text x="75.6" y="179.7">LED25</text>
<text x="95.2" y="178">C26</text>
<text x="10.3" y="182.9">PL9823-F8</text>
<text x="30" y="181.2">10nF</text>
<text x="75.6" y="182.9">PL9823-F8</text>
<text x="95.2" y="181.2">10nF</text>
<text x="36.7" y="188.9">R9</text>
<text x="102" y="188.9">R25</text>
<text x="36.7" y="192.1">51</text>
<text x="102" y="192.1">51</text>
<text x="30" y="202.7">C9</text>
<text x="95.2" y="202.7">C25</text>
<text x="10.3" y="207.6">PL9823-F8</text>
<text x="10.3" y="204.4">LED8</text>
<text x="30" y="205.9">10nF</text>
<text x="75.6" y="207.6">PL9823-F8</text>
<text x="75.6" y="204.4">LED24</text>
<text x="95.2" y="205.9">10nF</text>
<text x="36.7" y="213.6">R8</text>
<text x="102" y="213.6">R24</text>
<text x="36.7" y="216.7">51</text>
<text x="102" y="216.7">51</text>
<text x="30" y="227.4">C8</text>
<text x="95.2" y="227.4">C24</text>
<text x="10.3" y="232.3">PL9823-F8</text>
<text x="10.3" y="229.1">LED7</text>
<text x="30" y="230.6">10nF</text>
<text x="75.6" y="232.3">PL9823-F8</text>
<text x="75.6" y="229.1">LED23</text>
<text x="95.2" y="230.6">10nF</text>
<text x="36.7" y="238.3">R7</text>
<text x="102" y="238.3">R23</text>
<text x="36.7" y="241.4">51</text>
<text x="102" y="241.4">51</text>
<text x="10.3" y="257">PL9823-F8</text>
<text x="10.3" y="253.8">LED6</text>
<text x="30" y="255.3">10nF</text>
<text x="30" y="252.1">C7</text>
<text x="75.6" y="257">PL9823-F8</text>
<text x="75.6" y="253.8">LED22</text>
<text x="95.2" y="255.3">10nF</text>
<text x="95.2" y="252.1">C23</text>
<text x="36.7" y="263">R6</text>
<text x="102" y="263">R22</text>
<text x="36.7" y="266.1">51</text>
<text x="102" y="266.1">51</text>
<text x="10.3" y="281.7">PL9823-F8</text>
<text x="10.3" y="278.5">LED5</text>
<text x="30" y="280">10nF</text>
<text x="30" y="276.8">C6</text>
<text x="75.6" y="281.7">PL9823-F8</text>
<text x="75.6" y="278.5">LED21</text>
<text x="95.2" y="280">10nF</text>
<text x="95.2" y="276.8">C22</text>
<text x="36.7" y="287.7">R5</text>
<text x="102" y="287.7">R21</text>
<text x="36.7" y="290.8">51</text>
<text x="102" y="290.8">51</text>
<text x="10.3" y="303.2">LED4</text>
<text x="30" y="304.7">10nF</text>
<text x="30" y="301.5">C5</text>
<text x="75.6" y="303.2">LED20</text>
<text x="95.2" y="304.7">10nF</text>
<text x="95.2" y="301.5">C21</text>
<text x="10.3" y="306.4">PL9823-F8</text>
<text x="75.6" y="306.4">PL9823-F8</text>
<text x="36.7" y="315.5">51</text>
<text x="36.7" y="312.4">R4</text>
<text x="102" y="315.5">51</text>
<text x="102" y="312.4">R20</text>
<text x="10.3" y="327.9">LED3</text>
<text x="30" y="329.3">10nF</text>
<text x="30" y="326.2">C4</text>
<text x="75.6" y="327.9">LED19</text>
<text x="95.2" y="329.3">10nF</text>
<text x="95.2" y="326.2">C20</text>
<text x="10.3" y="331">PL9823-F8</text>
<text x="75.6" y="331">PL9823-F8</text>
<text x="36.7" y="340.2">51</text>
<text x="36.7" y="337.1">R3</text>
<text x="102" y="340.2">51</text>
<text x="102" y="337.1">R19</text>
<text x="10.3" y="352.6">LED2</text>
<text x="30" y="350.9">C3</text>
<text x="75.6" y="352.6">LED18</text>
<text x="95.2" y="350.9">C19</text>
<text x="10.3" y="355.7">PL9823-F8</text>
<text x="30" y="354">10nF</text>
<text x="75.6" y="355.7">PL9823-F8</text>
<text x="95.2" y="354">10nF</text>
<text x="36.7" y="364.9">51</text>
<text x="36.7" y="361.8">R2</text>
<text x="102" y="364.9">51</text>
<text x="102" y="361.8">R18</text>
<text x="10.3" y="377.3">LED1</text>
<text x="30" y="375.6">C2</text>
<text x="75.6" y="377.3">LED17</text>
<text x="95.2" y="375.6">C18</text>
<text x="10.3" y="380.4">PL9823-F8</text>
<text x="30" y="378.7">10nF</text>
<text x="75.6" y="380.4">PL9823-F8</text>
<text x="95.2" y="378.7">10nF</text>
<text x="36.7" y="389.6">51</text>
<text x="36.7" y="386.5">R1</text>
<text x="102" y="389.6">51</text>
<text x="102" y="386.5">R17</text>
<text x="30" y="400.3">C1</text>
<text x="95.2" y="400.3">C17</text>
<text x="144.3" y="402">U1</text>
<text x="30" y="403.4">10nF</text>
<text x="95.2" y="403.4">10nF</text>
<text x="144.3" y="405.1">Arduino Nano</text>
<text x="193.3" y="417.6">200</text>
<text x="193.3" y="414.4">R_H</text>
<text x="219.8" y="417.6">200</text>
<text x="219.8" y="414.4">R_S</text>
<text x="246.2" y="417.6">200</text>
<text x="246.2" y="414.4">R_V</text>
<text x="272.7" y="417.6">200</text>
<text x="272.7" y="414.4">R_R</text>
<text x="299.2" y="417.6">200</text>
<text x="299.2" y="414.4">R_G</text>
<text x="325.6" y="417.6">200</text>
<text x="325.6" y="414.4">R_B</text>
<text x="53.6" y="449.3">TA-01</text>
<text x="53.6" y="446.1">SW1</text>
<text x="53.6" y="477.6">VCC</text>
<text x="67.7" y="477.6">GND</text>
<text x="53.6" y="480.7">PAD_5.84MM</text>
<text x="67.7" y="480.7">PAD_5.84MM</text>
<text x="76.6" y="480.7">1.54MM</text>
<text x="90.7" y="480.7">1.54MM</text>
<text x="91.2" y="480.7">0.8MM</text>
<text x="105.3" y="480.7">0.8MM</text>
</g>
<g font-size="3.2" fill="#00f">
<text x="7.7" y="15.7">DOUT</text>
<text x="73" y="15.7">DOUT</text>
<text x="9.7" y="19.2">GND</text>
<text x="9.9" y="22.7">VDD</text>
<text x="74.9" y="19.2">GND</text>
<text x="75.1" y="22.7">VDD</text>
<text x="10.8" y="26.2">DIN</text>
<text x="76" y="26.2">DIN</text>
<text x="7.7" y="40.4">DOUT</text>
<text x="73" y="40.4">DOUT</text>
<text x="9.7" y="43.9">GND</text>
<text x="9.9" y="47.4">VDD</text>
<text x="74.9" y="43.9">GND</text>
<text x="75.1" y="47.4">VDD</text>
<text x="10.8" y="50.9">DIN</text>
<text x="76" y="50.9">DIN</text>
<text x="7.7" y="65.1">DOUT</text>
<text x="73" y="65.1">DOUT</text>
<text x="9.7" y="68.6">GND</text>
<text x="74.9" y="68.6">GND</text>
<text x="9.9" y="72.1">VDD</text>
<text x="10.8" y="75.6">DIN</text>
<text x="75.1" y="72.1">VDD</text>
<text x="76" y="75.6">DIN</text>
<text x="7.7" y="89.7">DOUT</text>
<text x="73" y="89.7">DOUT</text>
<text x="9.7" y="93.3">GND</text>
<text x="74.9" y="93.3">GND</text>
<text x="9.9" y="96.8">VDD</text>
<text x="10.8" y="100.3">DIN</text>
<text x="75.1" y="96.8">VDD</text>
<text x="76" y="100.3">DIN</text>
<text x="7.7" y="114.4">DOUT</text>
<text x="9.7" y="118">GND</text>
<text x="73" y="114.4">DOUT</text>
<text x="74.9" y="118">GND</text>
<text x="9.9" y="121.5">VDD</text>
<text x="10.8" y="125">DIN</text>
<text x="75.1" y="121.5">VDD</text>
<text x="76" y="125">DIN</text>
<text x="7.7" y="139.1">DOUT</text>
<text x="9.7" y="142.7">GND</text>
<text x="73" y="139.1">DOUT</text>
<text x="74.9" y="142.7">GND</text>
<text x="9.9" y="146.2">VDD</text>
<text x="10.8" y="149.7">DIN</text>
<text x="75.1" y="146.2">VDD</text>
<text x="76" y="149.7">DIN</text>
<text x="7.7" y="163.8">DOUT</text>
<text x="9.7" y="167.4">GND</text>
<text x="73" y="163.8">DOUT</text>
<text x="74.9" y="167.4">GND</text>
<text x="9.9" y="170.9">VDD</text>
<text x="75.1" y="170.9">VDD</text>
<text x="10.8" y="174.4">DIN</text>
<text x="76" y="174.4">DIN</text>
<text x="7.7" y="188.5">DOUT</text>
<text x="73" y="188.5">DOUT</text>
<text x="9.7" y="192.1">GND</text>
<text x="9.9" y="195.6">VDD</text>
<text x="74.9" y="192.1">GND</text>
<text x="75.1" y="195.6">VDD</text>
<text x="10.8" y="199.1">DIN</text>
<text x="76" y="199.1">DIN</text>
<text x="7.7" y="213.2">DOUT</text>
<text x="73" y="213.2">DOUT</text>
<text x="9.7" y="216.7">GND</text>
<text x="9.9" y="220.3">VDD</text>
<text x="74.9" y="216.7">GND</text>
<text x="75.1" y="220.3">VDD</text>
<text x="10.8" y="223.8">DIN</text>
<text x="76" y="223.8">DIN</text>
<text x="7.7" y="237.9">DOUT</text>
<text x="73" y="237.9">DOUT</text>
<text x="9.7" y="241.4">GND</text>
<text x="9.9" y="245">VDD</text>
<text x="74.9" y="241.4">GND</text>
<text x="75.1" y="245">VDD</text>
<text x="10.8" y="248.5">DIN</text>
<text x="76" y="248.5">DIN</text>
<text x="7.7" y="262.6">DOUT</text>
<text x="73" y="262.6">DOUT</text>
<text x="9.7" y="266.1">GND</text>
<text x="9.9" y="269.7">VDD</text>
<text x="74.9" y="266.1">GND</text>
<text x="75.1" y="269.7">VDD</text>
<text x="10.8" y="273.2">DIN</text>
<text x="76" y="273.2">DIN</text>
<text x="7.7" y="287.3">DOUT</text>
<text x="73" y="287.3">DOUT</text>
<text x="9.7" y="290.8">GND</text>
<text x="74.9" y="290.8">GND</text>
<text x="9.9" y="294.4">VDD</text>
<text x="10.8" y="297.9">DIN</text>
<text x="75.1" y="294.4">VDD</text>
<text x="76" y="297.9">DIN</text>
<text x="7.7" y="312">DOUT</text>
<text x="73" y="312">DOUT</text>
<text x="9.7" y="315.5">GND</text>
<text x="74.9" y="315.5">GND</text>
<text x="9.9" y="319.1">VDD</text>
<text x="10.8" y="322.6">DIN</text>
<text x="75.1" y="319.1">VDD</text>
<text x="76" y="322.6">DIN</text>
<text x="7.7" y="336.7">DOUT</text>
<text x="9.7" y="340.2">GND</text>
<text x="73" y="336.7">DOUT</text>
<text x="74.9" y="340.2">GND</text>
<text x="9.9" y="343.7">VDD</text>
<text x="10.8" y="347.3">DIN</text>
<text x="75.1" y="343.7">VDD</text>
<text x="76" y="347.3">DIN</text>
<text x="7.7" y="361.4">DOUT</text>
<text x="9.7" y="364.9">GND</text>
<text x="73" y="361.4">DOUT</text>
<text x="74.9" y="364.9">GND</text>
<text x="9.9" y="368.4">VDD</text>
<text x="10.8" y="372">DIN</text>
<text x="75.1" y="368.4">VDD</text>
<text x="76" y="372">DIN</text>
<text x="7.7" y="386.1">DOUT</text>
<text x="9.7" y="389.6">GND</text>
<text x="73" y="386.1">DOUT</text>
<text x="74.9" y="389.6">GND</text>
<text x="9.9" y="393.1">VDD</text>
<text x="75.1" y="393.1">VDD</text>
<text x="10.8" y="396.7">DIN</text>
<text x="76" y="396.7">DIN</text>
<text x="49" y="436.2" transform="rotate(-90 49 436.2)">1</text>
<text x="50.4" y="440.7" transform="rotate(-90 50.4 440.7)">1</text>
<text x="49" y="455.8" transform="rotate(-90 49 455.8)">2</text>
<text x="50.4" y="451.3" transform="rotate(-90 50.4 451.3)">2</text>
<text x="49" y="467.9" transform="rotate(-90 49 467.9)">1</text>
<text x="63.1" y="467.9" transform="rotate(-90 63.1 467.9)">1</text>
<text x="50.4" y="472.4" transform="rotate(-90 50.4 472.4)">1</text>
<text x="64.6" y="472.4" transform="rotate(-90 64.6 472.4)">1</text>
</g>
<g font-size="3.2" fill="#8d2323">
<text x="133.3" y="417.8">RXD</text>
<text x="133.3" y="414.3">TXD</text>
<text x="152.2" y="417.8">GND</text>
<text x="154.4" y="414.3">Vin</text>
<text x="133.3" y="424.9">GND</text>
<text x="133.3" y="421.4">RST</text>
<text x="153.1" y="421.4">RST</text>
<text x="155.3" y="424.9">5V</text>
<text x="133.3" y="431.9">D3</text>
<text x="133.3" y="428.4">D2</text>
<text x="155.3" y="428.4">A7</text>
<text x="155.3" y="431.9">A6</text>
<text x="133.3" y="435.5">D4</text>
<text x="155.3" y="435.5">A5</text>
<text x="133.3" y="442.5">D6</text>
<text x="133.3" y="439">D5</text>
<text x="155.3" y="439">A4</text>
<text x="155.3" y="442.5">A3</text>
<text x="133.3" y="449.6">D8</text>
<text x="133.3" y="446.1">D7</text>
<text x="155.3" y="446.1">A2</text>
<text x="155.3" y="449.6">A1</text>
<text x="133.3" y="453.1">D9</text>
<text x="155.3" y="453.1">A0</text>
<text x="133.3" y="460.2">D11</text>
<text x="133.3" y="456.6">D10</text>
<text x="153.3" y="460.2">3V3</text>
<text x="153.4" y="456.6">REF</text>
<text x="133.3" y="463.7">D12</text>
<text x="153" y="463.7">D13</text>
</g>
<g font-size="3.2" fill="#800">
<text x="45.2" y="567.6">1</text>
<text x="114.3" y="567.6">2</text>
<text x="183.4" y="567.6">3</text>
<text x="252.6" y="567.6">4</text>
<text x="321.7" y="567.6">5</text>
<text x="7.6" y="602.7">A</text>
<text x="409.4" y="602.7">A</text>
<text x="7.6" y="671.8">B</text>
<text x="409.4" y="671.8">B</text>
<text x="7.6" y="741">C</text>
<text x="409.4" y="741">C</text>
<text x="7.6" y="810.1">D</text>
<text x="409.4" y="810.1">D</text>
<text x="45.2" y="848.4">1</text>
<text x="114.3" y="848.4">2</text>
<text x="183.4" y="848.4">3</text>
<text x="252.6" y="848.4">4</text>
<text x="321.7" y="848.4">5</text>
</g>
</svg>
